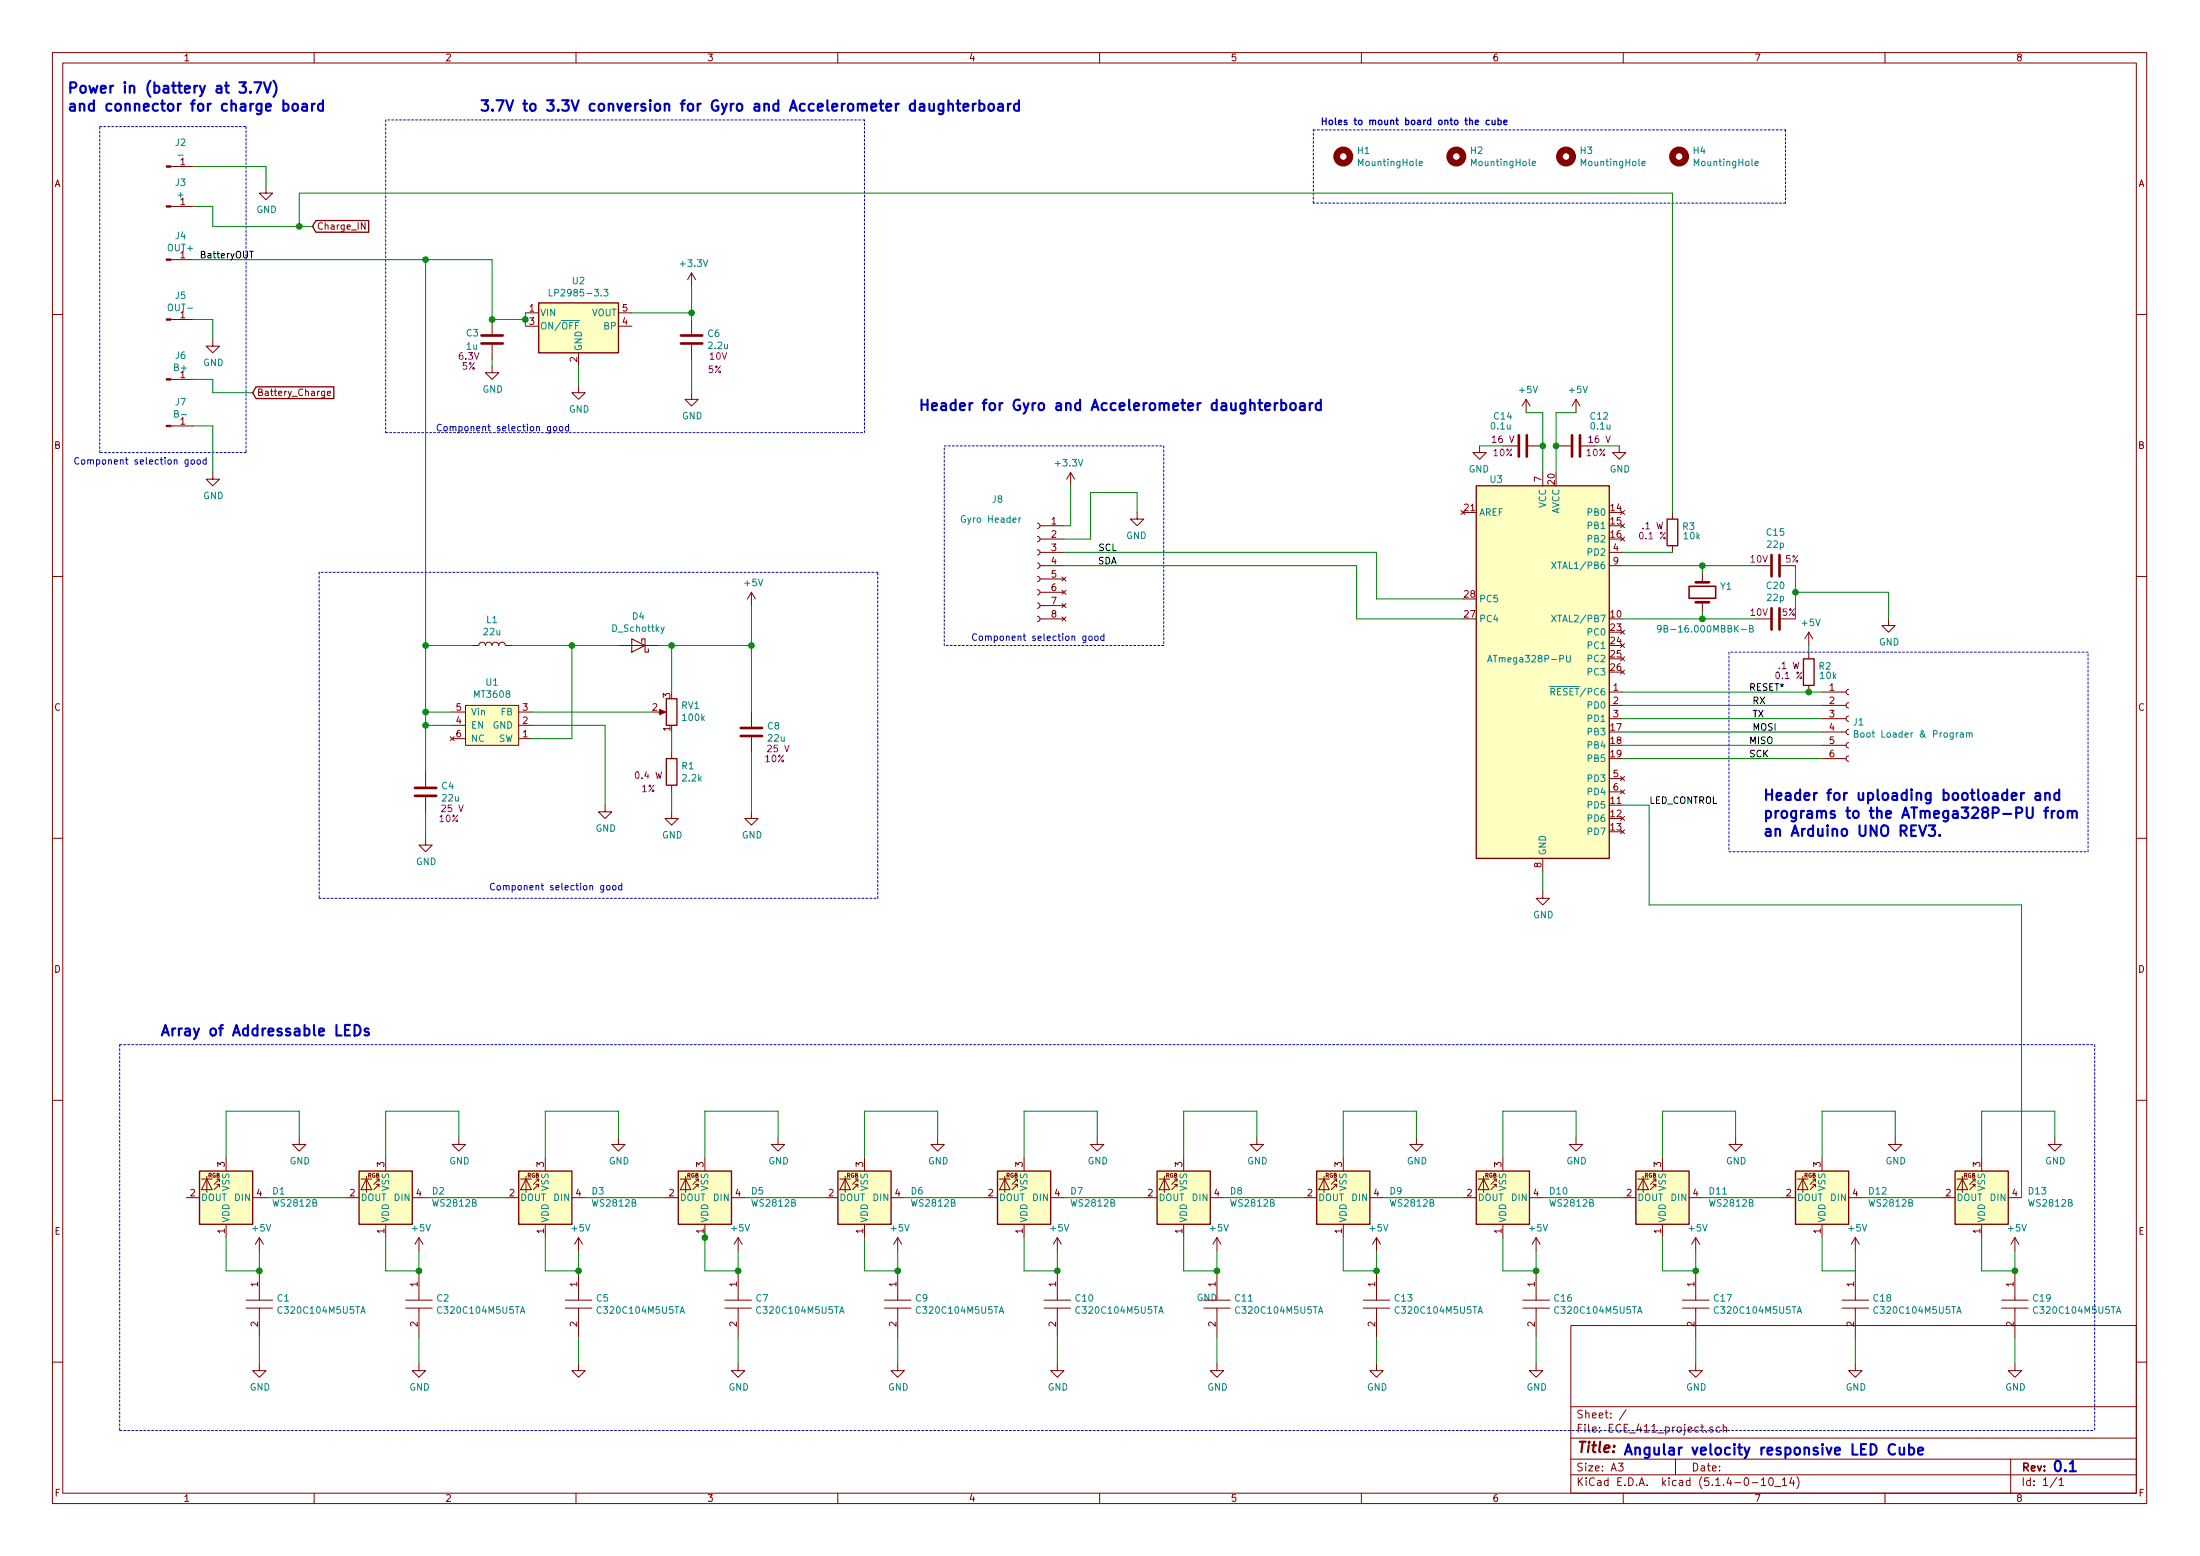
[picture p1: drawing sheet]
<svg xmlns="http://www.w3.org/2000/svg" width="420mm" height="297mm" viewBox="0 0 420 297" stroke-linecap="round" stroke-linejoin="round" font-family="sans-serif">
<g fill="none" stroke="#840000" stroke-width=".19">
<path d="M10 10h400v277h-400zM12 12h396v273.1h-396zM60 10v2M110 10v2M160 10v2M210 10v2M260 10v2M310 10v2M360 10v2M32.6 31.8h4.2M32.6 39.4h4.2M50.8 35.6v1.3h1.3l-1.3 1.2-1.3-1.2h1.3"/>
<path d="M32.6 49.6h4.2M69.7 42.5v1.3l-.7-1.3v1.3M100.3 59.7h2.6M118.1 59.7h2.5M132.1 52.1l-.8 1.3M132.1 52.1v2.5M132.1 52.1l.7 1.3M10 60h2M32.6 72.4h4.2M32.6 61h4.2M40.6 64.8v1.3h1.3l-1.3 1.2-1.2-1.2h1.2M62 74.7v1l-.3 .3-.3-.1"/>
<path d="M62 74.7h-.4l-.2 .2 .1 .6h.5M62.5 75.1l.6-.1v-.3h-.4l-.2 .2 .1 .6h.5M94 69.9v1.3h1.2l-1.2 1.2-1.3-1.2h1.3M94 61v2.8M94 65.8v2.8M100.3 62.3h2.6M110.5 73.7v1.3h1.3l-1.3 1.2-1.3-1.2h1.3M110.5 67.3v2.6M118.1 62.3h2.5M132.1 75v1.2h1.2l-1.2 1.3-1.3-1.3h1.3M132.1 61v2.8M132.1 65.8v2.8"/>
<path d="M291.5 76.2l-.8 1.3M291.5 76.2v2.6M291.5 76.2l.7 1.3M301 76.2l-.8 1.3M301 76.2v2.6M301 76.2l.8 1.3M408 60h2M32.6 81.3h4.2M40.6 90.2v1.3h1.3l-1.3 1.2-1.2-1.2h1.2M198.1 99.9l.4 .1 .1 .3-.1 .4-.4 .2M204.5 90.2l.7 1.3M204.5 90.2v2.5"/>
<path d="M204.5 90.2l-.8 1.3M217.2 97.8v1.3h-1.3l1.3 1.3 1.2-1.3h-1.2M279 97.4l.8 .8M279.8 97.4l-.8 .8M282.6 85.1v1.3h-1.3l1.3 1.3 1.2-1.3h-1.2M287 85.1h2.8M291.8 85.1h2.8M294.6 90.2v2.5M297.2 85.1h2.8M302 85.1h2.8M309.2 85.1v1.3h1.3l-1.3 1.3-1.2-1.3h1.2M309.5 97.4l.8 .8"/>
<path d="M309.5 100l.8 .7M310.3 97.4l-.8 .8M310.3 100l-.8 .7M319.4 97.8v1.3M10 110h2M143.5 113.1l-.8 1.2M143.5 113.1v2.5M143.5 113.1l.8 1.2M198.1 117.6l.4 .2 .1 .2-.1 .5-.4 .2M198.1 115.1l.4 .1 .1 .3-.1 .4-.4 .2M198.1 112.6l.4 .1 .1 .3-.1 .4-.4 .2M198.1 110l.4 .1 .1 .3-.1 .5-.4 .1"/>
<path d="M198.1 107.5l.4 .1 .1 .3-.1 .4-.4 .2M198.1 104.9l.4 .2 .1 .2-.1 .5-.4 .2M198.1 102.4l.4 .1 .1 .3-.1 .4-.4 .2M198.6 118.1h4.6M198.6 108h4.6M198.6 115.6h4.6M198.6 113.1h4.6M198.6 110.5h4.6M198.6 105.4h4.6M198.6 102.9h4.6M198.6 100.4h4.6M202.8 110.1l.8 .8"/>
<path d="M202.8 112.7l.8 .7M202.8 115.2l.8 .8M202.8 117.8l.8 .7M203.6 110.1l-.8 .8M203.6 112.7l-.8 .7M203.6 115.2l-.8 .8M203.6 117.8l-.8 .7M307.3 108h2.6M307.3 105.4h2.6M309.5 102.5l.8 .8M310.3 102.5l-.8 .8M319.4 104.2v1.2"/>
<path d="M325.1 109.3v1.9M325.1 115v1.9M335.3 118.1h2.8M335.3 108h2.8M340.1 108h2.8M360.7 118.1v1.3h1.2l-1.2 1.3-1.3-1.3h1.3M408 110h2M86.4 138.5h2.5M86.4 135.9h2.5M88.9 134.7h10.2v7.6h-10.2zM90.2 123.2h1.2a.63 .63 0 0 1 .7-.6 .63 .63 0 0 1 .6 .6 .63 .63 0 0 1 .6-.6 .63 .63 0 0 1 .7 .6 .63 .63 0 0 1 .6-.6 .63 .63 0 0 1 .6 .6 .63 .63 0 0 1 .7-.6 .63 .63 0 0 1 .6 .6h1.3M99.1 138.5h2.5"/>
<path d="M99.1 135.9h2.5M118.1 123.2h7.6M125.7 135.9h1M143.5 135.9v2.8M307.3 137.2h2.6M307.3 134.7h2.6M307.3 132.1h2.6M309.5 120.3l.8 .8M309.5 122.8l.8 .8M309.5 125.4l.8 .7M309.5 127.9l.8 .8M310.3 120.3l-.8 .8"/>
<path d="M310.3 122.8l-.8 .8M310.3 125.4l-.8 .7M310.3 127.9l-.8 .8M345.4 120.7v2.5M345.4 124.5v1.3M345.4 130.8v1.3M345.4 120.7l-.7 1.3M345.4 120.7l.8 1.3M348 139.7h4.6M348 137.2h4.6M348 134.7h4.6M348 132.1h4.6"/>
<path d="M353.1 139.2l-.3 .1-.2 .4 .1 .3 .4 .2M353.1 136.7l-.3 .1-.2 .3 .1 .4 .4 .2M353.1 134.1l-.3 .2-.2 .3 .1 .4 .4 .2M353.1 131.6l-.3 .1-.2 .3 .1 .4 .4 .2M81.3 147.4v2.8M81.3 152.2v2.8M86 140.6l.7 .8M86.4 141h2.5M86.7 140.6l-.7 .8M99.1 141h2.5M115.6 153.7v1.3h1.2l-1.2 1.2-1.3-1.2h1.3M128.3 155v1.2h1.2l-1.2 1.3-1.3-1.3h1.3"/>
<path d="M128.3 143.5v1.3M128.3 149.9v1.3M143.5 155v1.2h1.3l-1.3 1.3-1.3-1.3h1.3M143.5 140.8v2.7M307.3 148.6h2.6M307.3 151.2h2.6M309.5 155.9l.8 .7M309.5 158.4l.8 .8M309.5 148.2l.8 .8M309.5 150.8l.8 .7M310.3 155.9l-.8 .7M310.3 158.4l-.8 .8"/>
<path d="M310.3 148.2l-.8 .8M310.3 150.8l-.8 .7M348 144.8h4.6M348 142.3h4.6M353.1 144.3l-.3 .1-.2 .3 .1 .4 .4 .2M353.1 141.8l-.3 .1-.2 .3 .1 .4 .4 .2M10 160h2M81.3 160.1v1.2h1.2l-1.2 1.3-1.3-1.3h1.3M294.6 170.2v1.3h1.3l-1.3 1.3-1.2-1.3h1.2M294.6 163.9v2.5M408 160h2M10 210h2"/>
<path d="M57.1 217.2v1.3h1.3l-1.3 1.2-1.2-1.2h1.2M87.6 217.2v1.3h1.3l-1.3 1.2-1.2-1.2h1.2M118.1 217.2v1.3h1.3l-1.3 1.2-1.3-1.2h1.3M148.6 217.2v1.3h1.3l-1.3 1.2-1.3-1.2h1.3M179.1 217.2v1.3h1.2l-1.2 1.2-1.3-1.2h1.3M209.5 217.2v1.3h1.3l-1.3 1.2-1.2-1.2h1.2M240 217.2v1.3h1.3l-1.3 1.2-1.2-1.2h1.2M270.5 217.2v1.3h1.3l-1.3 1.2-1.3-1.2h1.3M301 217.2v1.3h1.3l-1.3 1.2-1.3-1.2h1.3M331.5 217.2v1.3h1.2l-1.2 1.2-1.3-1.2h1.3M361.9 217.2v1.3h1.3l-1.3 1.2-1.2-1.2h1.2M392.4 217.2v1.3h1.3l-1.3 1.2-1.2-1.2h1.2"/>
<path d="M408 210h2M35.6 228.6h2.5M38.5 225.1h2M39.5 224.6v3M39.5 225.1l1 2h-2zM41.4 226.1h.5M41.9 225.6v-.5l-1 1M41.9 226.6v-.5l-1 1M43.2 221v2.6M43.2 233.7v2.6M48.3 228.6h2.5M49.5 236.3v2.5"/>
<path d="M49.5 236.3l-.7 1.2M49.5 236.3l.8 1.2M66 228.6h2.6M69 225.1h2M70 224.6v3M70 225.1l1 2h-2zM71.9 226.1h.5M72.4 225.6v-.5l-1 1M72.4 226.6v-.5l-1 1M73.7 221v2.6M73.7 233.7v2.6M78.7 228.6h2.6"/>
<path d="M80 236.3v2.5M80 236.3l-.8 1.2M80 236.3l.8 1.2M96.5 228.6h2.6M99.4 225.1h2.1M100.5 224.6v3M100.5 225.1l1 2h-2.1zM102.4 226.1h.5M102.9 225.6v-.5l-1 1M102.9 226.6v-.5l-1 1M104.1 221v2.6M104.1 233.7v2.6"/>
<path d="M109.2 228.6h2.6M110.5 236.3v2.5M110.5 236.3l-.8 1.2M110.5 236.3l.8 1.2M127 228.6h2.5M129.9 225.1h2.1M130.9 224.6v3M130.9 225.1l1.1 2h-2.1zM132.8 226.1h.5M133.3 225.6v-.5l-1 1M133.3 226.6v-.5l-1 1M134.6 221v2.6"/>
<path d="M134.6 233.7v2.6M139.7 228.6h2.5M141 236.3v2.5M141 236.3l-.8 1.2M141 236.3l.7 1.2M157.5 228.6h2.5M160.4 225.1h2M161.4 224.6v3M161.4 225.1l1 2h-2zM163.3 226.1h.5M163.8 225.6v-.5l-1 1M163.8 226.6v-.5l-1 1"/>
<path d="M165.1 221v2.6M165.1 233.7v2.6M170.2 228.6h2.5M171.4 236.3v2.5M171.4 236.3l-.7 1.2M171.4 236.3l.8 1.2M188 228.6h2.5M190.9 225.1h2M191.9 224.6v3M191.9 225.1l1 2h-2zM193.8 226.1h.5M194.3 225.6v-.5l-1 1"/>
<path d="M194.3 226.6v-.5l-1 1M195.6 221v2.6M195.6 233.7v2.6M200.7 228.6h2.5M201.9 236.3v2.5M201.9 236.3l-.7 1.2M201.9 236.3l.8 1.2M218.4 228.6h2.6M221.4 225.1h2M222.4 224.6v3M222.4 225.1l1 2h-2zM224.3 226.1h.5"/>
<path d="M224.8 225.6v-.5l-1 1M224.8 226.6v-.5l-1 1M226.1 221v2.6M226.1 233.7v2.6M231.1 228.6h2.6M232.4 236.3v2.5M232.4 236.3l-.8 1.2M232.4 236.3l.8 1.2M248.9 228.6h2.6M251.8 225.1h2.1M252.9 224.6v3M252.9 225.1l1 2h-2.1z"/>
<path d="M254.8 226.1h.5M255.3 225.6v-.5l-1 1M255.3 226.6v-.5l-1 1M256.5 221v2.6M256.5 233.7v2.6M261.6 228.6h2.6M262.9 236.3v2.5M262.9 236.3l-.8 1.2M262.9 236.3l.8 1.2M279.4 228.6h2.5M282.3 225.1h2.1M283.3 224.6v3"/>
<path d="M283.3 225.1l1.1 2h-2.1zM285.2 226.1h.5M285.7 225.6v-.5l-1 1M285.7 226.6v-.5l-1 1M287 221v2.6M287 233.7v2.6M292.1 228.6h2.5M293.4 236.3v2.5M293.4 236.3l-.8 1.2M293.4 236.3l.7 1.2M309.9 228.6h2.5M312.8 225.1h2"/>
<path d="M313.8 224.6v3M313.8 225.1l1 2h-2zM315.7 226.1h.5M316.2 225.6v-.5l-1 1M316.2 226.6v-.5l-1 1M317.5 221v2.6M317.5 233.7v2.6M322.6 228.6h2.5M323.8 236.3v2.5M323.8 236.3l-.7 1.2M323.8 236.3l.8 1.2M340.4 228.6h2.5"/>
<path d="M343.3 225.1h2M344.3 224.6v3M344.3 225.1l1 2h-2zM346.2 226.1h.5M346.7 225.6v-.5l-1 1M346.7 226.6v-.5l-1 1M348 221v2.6M348 233.7v2.6M353.1 228.6h2.5M354.3 236.3v2.5M354.3 236.3l-.7 1.2M354.3 236.3l.8 1.2"/>
<path d="M370.8 228.6h2.6M373.8 225.1h2M374.8 224.6v3M374.8 225.1l1 2h-2zM376.7 226.1h.5M377.2 225.6v-.5l-1 1M377.2 226.6v-.5l-1 1M378.5 221v2.6M378.5 233.7v2.6M383.5 228.6h2.6M384.8 236.3v2.5M384.8 236.3l-.8 1.2"/>
<path d="M384.8 236.3l.8 1.2M47 248.2h5.1M47 249.7h5.1M49.5 242.6v5.6M49.5 249.7v5.6M77.5 248.2h5M77.5 249.7h5M80 242.6v5.6M80 249.7v5.6M107.9 248.2h5.1M107.9 249.7h5.1M110.5 242.6v5.6"/>
<path d="M110.5 249.7v5.6M138.4 248.2h5.1M138.4 249.7h5.1M141 242.6v5.6M141 249.7v5.6M168.9 248.2h5.1M168.9 249.7h5.1M171.4 242.6v5.6M171.4 249.7v5.6M199.4 248.2h5.1M199.4 249.7h5.1M201.9 242.6v5.6"/>
<path d="M201.9 249.7v5.6M229.9 248.2h5M229.9 249.7h5M232.4 242.6v5.1M232.4 249.7v5.6M260.3 248.2h5.1M260.3 249.7h5.1M262.9 242.6v5.6M262.9 249.7v5.6M290.8 248.2h5.1M290.8 249.7h5.1M293.4 242.6v5.6"/>
<path d="M293.4 249.7v5.6M300 253h108v32.1h-108zM321.3 248.2h5.1M321.3 249.7h5.1M323.8 242.6v5.6M323.8 249.7v5.6M351.8 248.2h5.1M351.8 249.7h5.1M354.3 242.6v5.6M354.3 249.7v5.6M382.3 248.2h5M382.3 249.7h5"/>
<path d="M384.8 242.6v5.6M384.8 249.7v5.6M10 260h2M49.5 260.4v1.3h1.3l-1.3 1.2-1.2-1.2h1.2M80 260.4v1.3h1.3l-1.3 1.2-1.3-1.2h1.3M110.5 260.4v1.3h1.3l-1.3 1.2-1.3-1.2h1.3M141 260.4v1.3h1.2l-1.2 1.2-1.3-1.2h1.3M171.4 260.4v1.3h1.3l-1.3 1.2-1.2-1.2h1.2M201.9 260.4v1.3h1.3l-1.3 1.2-1.2-1.2h1.2M232.4 260.4v1.3h1.3l-1.3 1.2-1.3-1.2h1.3M262.9 260.4v1.3h1.3l-1.3 1.2-1.3-1.2h1.3M293.4 260.4v1.3h1.2l-1.2 1.2-1.3-1.2h1.3"/>
<path d="M300 278.5h108M300 274.5h108M300 268.5h108M309 279.3h1l-.5 .6 .4 .1v.7l-.2 .1-.7-.1M310.5 269.1l-1.2 2M320 278.5v3M323.8 260.4v1.3h1.3l-1.3 1.2-1.2-1.2h1.2M327.1 272.5l-.4-.1-.2 .2 .1 .2 .5 .2v.3h-.6M328.4 272.5l-.4-.1-.3 .3 .1 .6 .2 .1 .4-.1M329.1 272.5l.2-.1 .4 .1v.9M329.1 271.9v1.5M354.3 260.4v1.3h1.3l-1.3 1.2-1.2-1.2h1.2"/>
<path d="M384 278.5v6.6M384.8 260.4v1.3h1.3l-1.3 1.2-1.3-1.2h1.3M408 260h2M60 285.1v1.9M110 285.1v1.9M160 285.1v1.9M210 285.1v1.9M260 285.1v1.9M300 281.5h108M310 285.1v1.9M334.6 283h1.1M336.4 282.5l.4-.4v1.5"/>
<path d="M336.4 283.6h.8M337.9 282.3l.3-.2a.81 .81 0 0 1 .5 .6 .81 .81 0 0 1-.2 .8l-.2 .1a.79 .79 0 0 1-.4-1.3zM338.9 283.8h1.2M340.4 282.5l.4-.4v1.5M340.4 283.6h.8M342.2 282l-.4 1.1h.9M342.5 282.6v1M343.2 281.9a1.71 1.71 0 0 1 0 2.3M360 285.1v1.9M392.8 282l-1.3 2M393.2 282.5l.5-.4v1.5M393.2 283.6h.9"/>
</g>
<g fill="none" stroke="#008484" stroke-width=".19">
<path d="M271 31.2l.7-.1-.1-.3h-.4l-.2 .2 .1 .6h.5M292.6 31.2l.6-.1v-.3h-.4l-.2 .2 .1 .6h.5M313.6 31.2l.6-.1-.1-.3h-.3l-.2 .2 .1 .6h.4M335.2 31.2l.6-.1-.1-.3h-.3l-.2 .2 .1 .6h.4M104.9 55.2v1.3h.6M115.3 55.2h.8l-.4 .5 .4 .1v.6l-.3 .1-.5-.1M109.6 61.2h1.1M110.5 61.6h-.6v1.2M195 98.9l-.4 .2M126.8 119.7l-.4 1.1-.2 .2M296.3 117.4l.9 1.3M296.3 107.3l.9 1.2"/>
<path d="M297.2 117.4l-.9 1.3M297.2 107.3l-.9 1.2M317.2 120l-.2 .2-.3-.1-.2-.1 .1-.5 .4-.1 .2 .2v.8l-.2 .2-.3 .1M284.1 126.4l.4-1.3 .5 1.3M284.2 126h.6M295.9 131h1.3M296.2 132.1l.6-.1 .2-.2-.1-.3-.7-.1v1.3M296.5 132.1l.5 .6M299.2 125.1v1l.2 .3 .4-.1 .1-.2v-1M332.6 120.2h.9M334.1 120h.6l.1-.3-.1-.2-.6-.1v1.3h.5l.2-.2v-.3l-.3-.2M374.4 139.9h.5l.1 .8"/>
<path d="M375.6 139.9v.8M354.2 140.1l.5-.1 .1-.2-.1-.2-.5-.1v1.2h.4l.2-.1 .1-.3-.3-.2M375 140.2h-.5l-.2 .2 .1 .3h.6M375.6 140l.1-.1h.3l.1 .8M376.1 140.1l.2-.2h.3v.8M53.8 249.6a.6 .6 0 0 0-.8 .4 .6 .6 0 0 0 .6 .7l.2-.1M68.9 250.7l.4-1.3 .4 1.3M84.3 249.6a.6 .6 0 0 0-.8 .4 .6 .6 0 0 0 .6 .7l.2-.1M99.4 250.7l.4-1.3 .4 1.3M114.8 249.6a.6 .6 0 0 0-.8 .4 .6 .6 0 0 0 .6 .7l.2-.1M129.9 250.7l.4-1.3 .4 1.3M145.3 249.6a.6 .6 0 0 0-.8 .4 .6 .6 0 0 0 .6 .7l.2-.1"/>
<path d="M160.4 250.7l.4-1.3 .4 1.3M175.8 249.6a.6 .6 0 0 0-.9 .4 .6 .6 0 0 0 .6 .7l.3-.1M190.8 250.7l.5-1.3 .4 1.3M206.2 249.6a.6 .6 0 0 0-.8 .4 .6 .6 0 0 0 .6 .7l.2-.1M221.3 250.7l.4-1.3 .4 1.3M236.7 249.6a.6 .6 0 0 0-.8 .4 .6 .6 0 0 0 .6 .7l.2-.1M251.8 250.7l.4-1.3 .4 1.3M267.2 249.6a.6 .6 0 0 0-.8 .4 .6 .6 0 0 0 .6 .7l.2-.1M282.3 250.7l.4-1.3 .4 1.3M297.7 249.6a.6 .6 0 0 0-.8 .4 .6 .6 0 0 0 .6 .7l.2-.1M312.8 250.7l.4-1.3 .4 1.3M328.2 249.6a.6 .6 0 0 0-.9 .4 .6 .6 0 0 0 .6 .7l.3-.1"/>
<path d="M343.2 250.7l.5-1.3 .4 1.3M358.6 249.6a.6 .6 0 0 0-.8 .4 .6 .6 0 0 0 .6 .7l.2-.1M373.7 250.7l.4-1.3 .4 1.3M389.1 249.6a.6 .6 0 0 0-.8 .4 .6 .6 0 0 0 .6 .7l.2-.1M404.2 250.7l.4-1.3 .4 1.3"/>
</g>
<g fill="#ffffc2" stroke="#ffffc2" stroke-width=".19">
<path d="M102.9 57.8h15.2v9.5h-15.2z"/>
<path d="M88.9 134.7h10.2v7.6h-10.2z"/>
<path d="M251.5 223.6h10.1v10.1h-10.1z"/>
<path d="M221 223.6h10.1v10.1h-10.1z"/>
<path d="M373.4 223.6h10.1v10.1h-10.1z"/>
<path d="M342.9 223.6h10.2v10.1h-10.2z"/>
<path d="M190.5 223.6h10.2v10.1h-10.2z"/>
<path d="M312.4 223.6h10.2v10.1h-10.2z"/>
<path d="M281.9 223.6h10.2v10.1h-10.2z"/>
<path d="M281.9 92.7h25.4v71.2h-25.4z"/>
<path d="M160 223.6h10.2v10.1h-10.2z"/>
<path d="M38.1 223.6h10.2v10.1h-10.2z"/>
<path d="M129.5 223.6h10.2v10.1h-10.2z"/>
<path d="M68.6 223.6h10.1v10.1h-10.1z"/>
<path d="M99.1 223.6h10.1v10.1h-10.1z"/>
</g>
<g fill="none" stroke="#840000" stroke-width=".25">
<path d="M60.3 42.1h10.1v2.2h-10.1l-.6-1.1zM102.9 57.8h15.2v9.5h-15.2zM48.9 73.8h14.9v2.3h-14.9l-.6-1.1zM281.9 92.7h25.4v71.2h-25.4zM318.4 99.1h2v5.1h-2zM127.3 133.4h2v5.1h-2zM344.4 125.8h2.1v5h-2.1zM127.3 144.8h2v5.1h-2zM38.1 223.6h10.2v10.1h-10.2zM68.6 223.6h10.1v10.1h-10.1zM99.1 223.6h10.1v10.1h-10.1zM129.5 223.6h10.2v10.1h-10.2z"/>
<path d="M160 223.6h10.2v10.1h-10.2zM190.5 223.6h10.2v10.1h-10.2zM221 223.6h10.1v10.1h-10.1zM251.5 223.6h10.1v10.1h-10.1zM281.9 223.6h10.2v10.1h-10.2zM312.4 223.6h10.2v10.1h-10.2zM342.9 223.6h10.2v10.1h-10.2zM373.4 223.6h10.1v10.1h-10.1z"/>
</g>
<g fill="none" stroke="#840000" stroke-width=".51">
<path d="M91.9 65.6h4.1M91.9 64h4.1M130 65.6h4.1M130 64h4.1M290.1 83.1v4.1M291.6 83.1v4.1M300.2 83.1v4.1M301.8 83.1v4.1M323.8 111.2h2.6M323.8 115h2.6M338.3 106v4M338.3 116.1v4.1"/>
<path d="M339.9 106v4M339.9 116.1v4.1M141.5 139h4M79.2 151.9h4.1M79.2 150.4h4.1M141.5 140.5h4"/>
</g>
<path d="M322.6 111.9h5.1v2.3h-5.1z" fill="none" stroke="#840000" stroke-width=".3"/>
<g fill="#840000" stroke="#840000" stroke-width=".19">
<path d="M31.7 31.7h.9v.2h-.9z"/>
<path d="M31.7 39.3h.9v.2h-.9z"/>
<path d="M31.7 72.3h.9v.3h-.9z"/>
<path d="M126 135.4l1.1 .5-1.1 .5z"/>
<path d="M31.7 81.2h.9v.2h-.9z"/>
<path d="M31.7 60.9h.9v.2h-.9z"/>
<path d="M31.7 49.4h.9v.3h-.9z"/>
</g>
<path d="M120.6 122l2.6 1.2-2.6 1.3zM122.6 122.6v-.6h.6v2.5h.6v-.6" fill="none" stroke="#840000" stroke-width=".2"/>
<g fill="none" stroke="#840000" stroke-width="1.3">
<circle cx="256.5" cy="29.9" r="1.27"/>
<circle cx="278.1" cy="29.9" r="1.27"/>
<circle cx="299.1" cy="29.9" r="1.27"/>
<circle cx="320.7" cy="29.9" r="1.27"/>
</g>
<g fill="none" stroke="#0000c2" stroke-width=".19" stroke-dasharray=".4 .4">
<path d="M19 24.2h28M47 24.2v62.2M73.7 22.9v59.7M165.1 22.9h-91.4M250.8 38.8v-14M250.8 24.8h90.2M341 38.8h-90.2M341 24.8v14M19 86.4v-62.2M47 86.4h-28M73.7 82.6h91.4M165.1 82.6v-59.7"/>
<path d="M180.3 85.1h41.9M222.2 85.1v38.1M61 109.3v62.2M167.6 109.3h-106.6M180.3 123.2v-38.1M222.2 123.2h-41.9M330.2 124.5v38.1M398.8 124.5h-68.6M61 171.5h106.6M167.6 171.5v-62.2M330.2 162.6h68.6M398.8 162.6v-38.1"/>
<path d="M22.9 199.4h377.1M22.9 199.4v73.7M400 199.4v73.7M22.9 273.1h377.1"/>
</g>
<g fill="none" stroke="#008400" stroke-width=".19">
<path d="M36.8 39.4h3.8v3.8h19.1M36.8 31.8h14v3.8M36.8 49.6h57.2v11.4h6.3M57.1 43.2v-6.3h262.3v60.9M81.3 49.6v97.8M100.3 59.7v2.6M120.6 59.7h11.5M132.1 54.6v6.4M36.8 61h3.8v3.8M36.8 72.4h3.8v2.6h7.7M94 68.6v1.3M110.5 69.9v3.8"/>
<path d="M132.1 68.6v6.4M291.5 78.8h3.1v11.4M301 78.8h-3.8v11.4M36.8 81.3h3.8v8.9M204.5 92.7v7.7h-1.3M217.2 97.8v-3.8h-8.9v8.9h-5.1M282.6 85.1h4.4M304.8 85.1h4.4M143.5 115.6v20.3M203.2 108h55.9v10.1h20.3M203.2 105.4h59.7v8.9h16.5M309.9 108h25.4"/>
<path d="M309.9 105.4h9.5M309.9 118.1h25.4M325.1 108v1.3M325.1 116.9v1.2M342.9 113.1h17.8v5M342.9 108v10.1M81.3 138.5h5.1M81.3 135.9h5.1M81.3 123.2h8.9M97.8 123.2h20.3M101.6 138.5h14v15.2M101.6 135.9h22.9"/>
<path d="M109.2 123.2v17.8h-7.6M125.7 123.2h17.8M128.3 123.2v8.9M128.3 139.7v3.8M309.9 132.1h38.1M309.9 134.7h38.1M309.9 137.2h38.1M309.9 139.7h38.1M345.4 123.2v1.3M81.3 155v5.1M128.3 151.2v3.8M143.5 143.5v11.5"/>
<path d="M309.9 142.3h38.1M309.9 144.8h38.1M309.9 153.7h5.1v19.1h71.1v55.8M294.6 166.4v3.8M57.1 217.2v-5.1h-13.9v8.9M87.6 217.2v-5.1h-13.9v8.9M118.1 217.2v-5.1h-14v8.9M148.6 217.2v-5.1h-14v8.9M179.1 217.2v-5.1h-14v8.9M209.5 217.2v-5.1h-13.9v8.9M240 217.2v-5.1h-13.9v8.9M270.5 217.2v-5.1h-14v8.9"/>
<path d="M301 217.2v-5.1h-14v8.9M331.5 217.2v-5.1h-14v8.9M361.9 217.2v-5.1h-13.9v8.9M392.4 217.2v-5.1h-13.9v8.9M43.2 236.3v6.3h6.3v-3.8M50.8 228.6h15.2M73.7 236.3v6.3h6.3v-3.8M81.3 228.6h15.2M104.1 236.3v6.3h6.4v-3.8M111.8 228.6h15.2M134.6 235v7.6h6.4v-3.8M142.2 228.6h15.3"/>
<path d="M165.1 236.3v6.3h6.3v-3.8M172.7 228.6h15.3M195.6 236.3v6.3h6.3v-3.8M203.2 228.6h15.2M226.1 236.3v6.3h6.3v-3.8M233.7 228.6h15.2M256.5 236.3v6.3h6.4v-3.8M264.2 228.6h15.2M287 236.3v6.3h6.4v-3.8M294.6 228.6h15.3M317.5 236.3v6.3h6.3v-3.8M325.1 228.6h15.3"/>
<path d="M348 236.3v6.3h6.3v-3.8M355.6 228.6h15.2M378.5 236.3v6.3h6.3v-3.8M49.5 255.3v5.1M80 255.3v5.1M110.5 255.3v5.1M141 255.3v5.1M171.4 255.3v5.1M201.9 255.3v5.1M232.4 255.3v5.1M262.9 255.3v5.1M293.4 255.3v5.1"/>
<path d="M323.8 255.3v5.1M354.3 255.3v5.1M384.8 255.3v5.1"/>
</g>
<path d="M47.7 48h.7" fill="none" stroke="#000" stroke-width=".19"/>
<g fill="none" stroke="#0000c2" stroke-width=".41">
<path d="M47.8 17.5l.1 .1-.1 .1-.1-.1 .1-.1v.2M48.6 15.7h1.3l-.8 2M50.4 15.7l.7 2 .6-2M52.2 15.4a2.29 2.29 0 0 1 0 3.1M56.1 19.9a.52 .52 0 0 1 .8 .3v.6a.54 .54 0 0 1-.5 .4 .54 .54 0 0 1-.5-.4v-.6zM57.8 19.9l.2-.1 .5 .1 .1 1.2M59.6 19.8v1.3M60.1 19.8l-.3 .1-.2 .3M61.7 19.9l-.6-.1-.4 .4v.6l.2 .2 .2 .1 .6-.1M61.7 19.1v2M182.7 19.8h.7M183 19.1v1.7v.2l.4 .1"/>
<path d="M185.8 19.8v1.3M186.4 19.8l-.4 .1-.2 .3M187 19.9l.6-.1 .4 .4v.6l-.2 .2-.2 .1-.6-.1M187 19.1v2M189 19.9a.52 .52 0 0 1 .8 .3v.6a.54 .54 0 0 1-.5 .4 .54 .54 0 0 1-.5-.4v-.6zM190.7 19.9l.2-.1 .5 .1 .1 1.2M192.5 19.8v1.3M193.1 19.8l-.4 .1-.2 .3M194.6 19.9l-.6-.1-.4 .4v.6l.2 .2 .2 .1 .6-.1M194.6 19.1v2M58.6 20.3l-.6 .1a.39 .39 0 0 0-.4 .4 .39 .39 0 0 0 .4 .3l.6-.1M181.1 20a.52 .52 0 0 1 .8-.1l.1 1.2"/>
<path d="M184 20.5l1-.2-.1-.4-.6-.1-.3 .3 .1 .9 .2 .1 .6-.1M191.5 20.3l-.6 .1a.39 .39 0 0 0-.3 .4 .39 .39 0 0 0 .3 .3l.6-.1M244 76.9l-.4 .1-.1 .3M244.7 77l.6-.1 .3 .4v.6l-.1 .3-.2 .1-.6-.1M244.7 76.3v2M246.5 77.2a.55 .55 0 0 1 .5-.3 .55 .55 0 0 1 .5 .4v.6a.55 .55 0 0 1-.6 .4 .55 .55 0 0 1-.5-.4zM248.3 77l.2-.1 .6 .1 .1 1.3M249.2 77.4l-.7 .1a.39 .39 0 0 0-.3 .4 .39 .39 0 0 0 .3 .4l.7-.1M250.1 76.9v1.4M250.7 76.9l-.4 .1-.2 .3M252.2 77l-.5-.1-.4 .4v.6l.2 .3 .2 .1 .5-.1M252.2 76.3v2"/>
<path d="M368.3 157.6h1.3l-.7 .7a.53 .53 0 0 1 .7 .4v.5l-.2 .3-.8 .1-.3-.2M370.4 159.4l.1 .1-.1 .1-.1-.1 .1-.1v.2M386.6 151.4l-.4 .1-.2 .3M388.8 151.5l.2-.1 .5 .1 .1 1.2M389.6 151.9l-.6 .1a.39 .39 0 0 0-.3 .3 .39 .39 0 0 0 .3 .4l.6-.1M390.4 154.8h.8M390.6 151.6a.49 .49 0 0 1 .9 0v1.1M390.6 151.4v1.3M391.2 154.1l-.4 .1-.1 .2v1.7M391.8 154.8v1.3M392.4 154.8l-.4 .1-.2 .3M393.2 154.9a.54 .54 0 0 1 .8 .3v.6a.54 .54 0 0 1-.5 .4 .54 .54 0 0 1-.5-.4v-.6z"/>
<path d="M393.3 151.5l-.6-.1-.4 .4v.5l.2 .3 .2 .1 .6-.1M393.3 150.7v2M394.9 155a.52 .52 0 0 1 .8-.1l.1 1.2M394.9 154.8v1.3M395.8 155.1l.2-.3 .5 .1 .1 1.2M67.7 195.7a1.01 1.01 0 0 1 1.2 1 1.01 1.01 0 0 1-1.2 1zM70.4 196.4l-.2-.1-.5 .1-.1 .2 .1 .3a.63 .63 0 0 1 .8 .5l-.3 .3-.6-.1M362.8 276.3l.1 1.3a.56 .56 0 0 0 .8-.1M363.7 276.3v1.4M364.6 276.4l.6-.1 .4 .4v.6l-.2 .3-.2 .1-.6-.1M364.6 275.7v2M366.3 277l1-.2-.1-.4-.6-.1-.3 .3 .1 1 .2 .1 .6-.1"/>
<path d="M395.3 280.9h1.1"/>
</g>
<path d="M284.4 23l-.4-.1-.2 .3 .1 .5h.5M285 22.9v.8h.5M285.5 22.9v.9M286.1 23l.4-.1 .2 .3-.1 .5h-.5M286.1 22.5v1.3M287.2 23.4l.6-.1v-.3l-.4-.1-.2 .2 .1 .6h.5" fill="none" stroke="#0000c2" stroke-width=".25"/>
<g fill="none" stroke="#0000c2" stroke-width=".19">
<path d="M35.9 87.8v1.1l-.2 .1h-.3M35.9 87.8h-.3l-.3 .2 .1 .6h.5M36.5 87.9l.2-.1 .4 .1v.5l-.1 .2h-.3l-.2-.1zM37.7 87.9l.2-.1 .3 .1 .1 .5-.1 .2-.5-.1zM39.4 87.8h-.4l-.2 .2 .1 .6h.5M39.4 87.3v1.3M105.1 81.4v1.2l-.2 .1-.3-.1M105.1 81.5l-.3-.1-.3 .2 .1 .6h.5M105.7 81.5l.2-.1 .4 .1v.5l-.1 .2-.3 .1-.2-.2zM106.9 81.5h.5l.1 .1-.1 .6-.5-.1zM108.6 81.5l-.4-.1-.2 .2 .1 .6h.5M108.6 81v1.3"/>
<path d="M207.4 121.4l-.1 1.2-.2 .1-.3-.1M207.4 121.5l-.4-.1-.2 .3 .1 .5h.5M208 121.6l.2-.2 .3 .2 .1 .4-.1 .2-.3 .1-.2-.2zM209.1 121.6l.5-.1 .1 .2-.1 .5-.5-.1zM210.8 121.5l-.3-.1-.3 .3 .1 .5h.5M210.8 121v1.3M115.3 169l-.1 1.2-.1 .1-.3-.1M115.3 169.1l-.4-.1-.2 .3 .1 .5h.5M115.9 169.2l.2-.2 .4 .2v.5l-.1 .1-.3 .1-.2-.1zM117 169.2l.6-.1 .1 .2-.1 .5h-.6zM118.7 169.1l-.3-.1-.3 .3 .2 .5h.4M118.7 168.6v1.3"/>
</g>
<g fill="#008400" stroke="#008400" stroke-width=".25">
<circle cx="81.3" cy="123.2" r=".51"/>
<circle cx="325.1" cy="118.1" r=".51"/>
<circle cx="109.2" cy="123.2" r=".51"/>
<circle cx="100.3" cy="61" r=".51"/>
<circle cx="297.2" cy="85.1" r=".51"/>
<circle cx="294.6" cy="85.1" r=".51"/>
<circle cx="128.3" cy="123.2" r=".51"/>
<circle cx="384.8" cy="242.6" r=".51"/>
<circle cx="81.3" cy="49.6" r=".51"/>
<circle cx="81.3" cy="135.9" r=".51"/>
<circle cx="342.9" cy="113.1" r=".51"/>
<circle cx="345.4" cy="132.1" r=".51"/>
<circle cx="262.9" cy="242.6" r=".51"/>
<circle cx="232.4" cy="242.6" r=".51"/>
<circle cx="201.9" cy="242.6" r=".51"/>
<circle cx="171.5" cy="242.6" r=".51"/>
<circle cx="141" cy="242.6" r=".51"/>
<circle cx="110.5" cy="242.6" r=".51"/>
<circle cx="80" cy="242.6" r=".51"/>
<circle cx="49.5" cy="242.6" r=".51"/>
<circle cx="143.5" cy="123.2" r=".51"/>
<circle cx="325.1" cy="108" r=".51"/>
<circle cx="134.6" cy="236.3" r=".51"/>
<circle cx="94" cy="61" r=".51"/>
<circle cx="132.1" cy="59.7" r=".51"/>
<circle cx="57.1" cy="43.2" r=".51"/>
<circle cx="323.8" cy="242.6" r=".51"/>
<circle cx="293.4" cy="242.6" r=".51"/>
<circle cx="81.3" cy="138.5" r=".51"/>
</g>
<g font-size="2.8" fill="#0000c2">
<text x="12.7" y="17.8">Power in (battery at 3.7V)</text>
<text x="12.7" y="21.2">and connector for charge board</text>
<text x="91.4" y="21.2">3.7V to 3.3V conversion for Gyro and Accelerometer daughterboard</text>
<text x="175.3" y="78.4">Header for Gyro and Accelerometer daughterboard</text>
<text x="336.5" y="152.8">Header for uploading bootloader and</text>
<text x="336.5" y="156.2">programs to the ATmega328P-PU from</text>
<text x="336.5" y="159.7">an Arduino UNO REV3.</text>
<text x="30.5" y="197.8">Array of Addressable LEDs</text>
<text x="309.9" y="277.8">Angular velocity responsive LED Cube</text>
<text x="391.8" y="281">0.1</text>
</g>
<text font-size="2.8" fill="#840000" x="301" y="277.3">Title:</text>
<g font-size="2.1" fill="#840000">
<text x="301" y="273.5">File: ECE_411_project.sch</text>
<text x="301" y="270.8">Sheet: /</text>
<text x="301" y="280.9">Size: A3</text>
<text x="323" y="280.9">Date:</text>
<text x="386" y="280.9">Rev:</text>
<text x="301" y="283.7">KiCad E.D.A. kicad (5.1.4-0-10_14)</text>
<text x="386" y="283.7">Id: 1/1</text>
</g>
<g font-size="1.8" fill="#840000">
<text x="35" y="11.7">1</text>
<text x="85" y="11.7">2</text>
<text x="135" y="11.7">3</text>
<text x="185" y="11.7">4</text>
<text x="235" y="11.7">5</text>
<text x="285" y="11.7">6</text>
<text x="335" y="11.7">7</text>
<text x="385" y="11.7">8</text>
<text x="10.4" y="35.7">A</text>
<text x="34.4" y="31.5">1</text>
<text x="408.4" y="35.7">A</text>
<text x="34.4" y="39.2">1</text>
<text x="60.5" y="43.9">Charge_IN</text>
<text x="34.4" y="49.3">1</text>
<text x="101.1" y="59.5">1</text>
<text x="118.9" y="59.5">5</text>
<text x="34.4" y="60.7">1</text>
<text x="101.1" y="62">3</text>
<text x="118.9" y="62">4</text>
<text x="110.2" y="69.1" transform="rotate(-90 110.2 69.1)">2</text>
<text x="34.4" y="72.2">1</text>
<text x="49" y="75.6">Battery_Charge</text>
<text x="34.4" y="81.1">1</text>
<text x="10.4" y="85.7">B</text>
<text x="408.4" y="85.7">B</text>
<text x="294.4" y="92" transform="rotate(-90 294.4 92)">7</text>
<text x="296.9" y="92.4" transform="rotate(-90 296.9 92.4)">20</text>
<text x="200.8" y="100.1">1</text>
<text x="279.7" y="97.6">21</text>
<text x="307.6" y="97.6">14</text>
<text x="307.6" y="100.1">15</text>
<text x="200.8" y="102.7">2</text>
<text x="200.8" y="105.2">3</text>
<text x="200.8" y="107.7">4</text>
<text x="307.6" y="102.7">16</text>
<text x="308.1" y="105.2">4</text>
<text x="308.1" y="107.7">9</text>
<text x="200.8" y="110.3">5</text>
<text x="200.8" y="112.8">6</text>
<text x="200.8" y="115.4">7</text>
<text x="200.8" y="117.9">8</text>
<text x="279.7" y="117.9">27</text>
<text x="279.7" y="114.1">28</text>
<text x="307.6" y="117.9">10</text>
<text x="307.6" y="120.4">23</text>
<text x="307.6" y="123">24</text>
<text x="307.6" y="125.5">25</text>
<text x="307.6" y="128.1">26</text>
<text x="308.1" y="131.9">1</text>
<text x="349.4" y="131.9">1</text>
<text x="10.4" y="135.7">C</text>
<text x="87.1" y="135.7">5</text>
<text x="99.8" y="135.7">3</text>
<text x="124.6" y="135.7">2</text>
<text x="128" y="133.2" transform="rotate(-90 128 133.2)">3</text>
<text x="308.1" y="134.4">2</text>
<text x="308.1" y="136.9">3</text>
<text x="349.4" y="134.4">2</text>
<text x="349.4" y="136.9">3</text>
<text x="408.4" y="135.7">C</text>
<text x="87.1" y="138.2">4</text>
<text x="87.1" y="140.8">6</text>
<text x="99.8" y="140.8">1</text>
<text x="99.8" y="138.2">2</text>
<text x="128" y="139.6" transform="rotate(-90 128 139.6)">1</text>
<text x="307.6" y="139.5">17</text>
<text x="307.6" y="142">18</text>
<text x="349.4" y="139.5">4</text>
<text x="349.4" y="142">5</text>
<text x="307.6" y="144.6">19</text>
<text x="308.1" y="148.4">5</text>
<text x="349.4" y="144.6">6</text>
<text x="307.6" y="153.5">11</text>
<text x="307.6" y="156">12</text>
<text x="308.1" y="150.9">6</text>
<text x="307.6" y="158.5">13</text>
<text x="294.4" y="165.6" transform="rotate(-90 294.4 165.6)">8</text>
<text x="10.4" y="185.7">D</text>
<text x="408.4" y="185.7">D</text>
<text x="42.9" y="222.8" transform="rotate(-90 42.9 222.8)">3</text>
<text x="73.4" y="222.8" transform="rotate(-90 73.4 222.8)">3</text>
<text x="103.9" y="222.8" transform="rotate(-90 103.9 222.8)">3</text>
<text x="134.4" y="222.8" transform="rotate(-90 134.4 222.8)">3</text>
<text x="164.8" y="222.8" transform="rotate(-90 164.8 222.8)">3</text>
<text x="195.3" y="222.8" transform="rotate(-90 195.3 222.8)">3</text>
<text x="225.8" y="222.8" transform="rotate(-90 225.8 222.8)">3</text>
<text x="256.3" y="222.8" transform="rotate(-90 256.3 222.8)">3</text>
<text x="286.8" y="222.8" transform="rotate(-90 286.8 222.8)">3</text>
<text x="317.2" y="222.8" transform="rotate(-90 317.2 222.8)">3</text>
<text x="347.7" y="222.8" transform="rotate(-90 347.7 222.8)">3</text>
<text x="378.2" y="222.8" transform="rotate(-90 378.2 222.8)">3</text>
<text x="36.3" y="228.4">2</text>
<text x="49" y="228.4">4</text>
<text x="66.8" y="228.4">2</text>
<text x="79.5" y="228.4">4</text>
<text x="97.3" y="228.4">2</text>
<text x="110" y="228.4">4</text>
<text x="127.8" y="228.4">2</text>
<text x="140.5" y="228.4">4</text>
<text x="158.3" y="228.4">2</text>
<text x="171" y="228.4">4</text>
<text x="188.7" y="228.4">2</text>
<text x="201.4" y="228.4">4</text>
<text x="219.2" y="228.4">2</text>
<text x="231.9" y="228.4">4</text>
<text x="249.7" y="228.4">2</text>
<text x="262.4" y="228.4">4</text>
<text x="280.2" y="228.4">2</text>
<text x="292.9" y="228.4">4</text>
<text x="310.7" y="228.4">2</text>
<text x="323.4" y="228.4">4</text>
<text x="341.1" y="228.4">2</text>
<text x="353.8" y="228.4">4</text>
<text x="371.6" y="228.4">2</text>
<text x="384.3" y="228.4">4</text>
<text x="10.4" y="235.7">E</text>
<text x="42.9" y="235.5" transform="rotate(-90 42.9 235.5)">1</text>
<text x="73.4" y="235.5" transform="rotate(-90 73.4 235.5)">1</text>
<text x="103.9" y="235.5" transform="rotate(-90 103.9 235.5)">1</text>
<text x="134.4" y="235.5" transform="rotate(-90 134.4 235.5)">1</text>
<text x="164.8" y="235.5" transform="rotate(-90 164.8 235.5)">1</text>
<text x="195.3" y="235.5" transform="rotate(-90 195.3 235.5)">1</text>
<text x="225.8" y="235.5" transform="rotate(-90 225.8 235.5)">1</text>
<text x="256.3" y="235.5" transform="rotate(-90 256.3 235.5)">1</text>
<text x="286.8" y="235.5" transform="rotate(-90 286.8 235.5)">1</text>
<text x="317.2" y="235.5" transform="rotate(-90 317.2 235.5)">1</text>
<text x="347.7" y="235.5" transform="rotate(-90 347.7 235.5)">1</text>
<text x="378.2" y="235.5" transform="rotate(-90 378.2 235.5)">1</text>
<text x="408.4" y="235.7">E</text>
<text x="49.3" y="245.6" transform="rotate(-90 49.3 245.6)">1</text>
<text x="79.8" y="245.6" transform="rotate(-90 79.8 245.6)">1</text>
<text x="110.2" y="245.6" transform="rotate(-90 110.2 245.6)">1</text>
<text x="140.7" y="245.6" transform="rotate(-90 140.7 245.6)">1</text>
<text x="171.2" y="245.6" transform="rotate(-90 171.2 245.6)">1</text>
<text x="201.7" y="245.6" transform="rotate(-90 201.7 245.6)">1</text>
<text x="232.2" y="245.6" transform="rotate(-90 232.2 245.6)">1</text>
<text x="262.6" y="245.6" transform="rotate(-90 262.6 245.6)">1</text>
<text x="293.1" y="245.6" transform="rotate(-90 293.1 245.6)">1</text>
<text x="323.6" y="245.6" transform="rotate(-90 323.6 245.6)">1</text>
<text x="354.1" y="245.6" transform="rotate(-90 354.1 245.6)">1</text>
<text x="384.6" y="245.6" transform="rotate(-90 384.6 245.6)">1</text>
<text x="228.5" y="248.4">GND</text>
<text x="49.3" y="253.2" transform="rotate(-90 49.3 253.2)">2</text>
<text x="79.8" y="253.2" transform="rotate(-90 79.8 253.2)">2</text>
<text x="110.2" y="253.2" transform="rotate(-90 110.2 253.2)">2</text>
<text x="140.7" y="253.2" transform="rotate(-90 140.7 253.2)">2</text>
<text x="171.2" y="253.2" transform="rotate(-90 171.2 253.2)">2</text>
<text x="201.7" y="253.2" transform="rotate(-90 201.7 253.2)">2</text>
<text x="232.2" y="253.2" transform="rotate(-90 232.2 253.2)">2</text>
<text x="262.6" y="253.2" transform="rotate(-90 262.6 253.2)">2</text>
<text x="293.1" y="253.2" transform="rotate(-90 293.1 253.2)">2</text>
<text x="323.6" y="253.2" transform="rotate(-90 323.6 253.2)">2</text>
<text x="354.1" y="253.2" transform="rotate(-90 354.1 253.2)">2</text>
<text x="384.6" y="253.2" transform="rotate(-90 384.6 253.2)">2</text>
<text x="10.5" y="285.7">F</text>
<text x="35" y="286.7">1</text>
<text x="85" y="286.7">2</text>
<text x="135" y="286.7">3</text>
<text x="185" y="286.7">4</text>
<text x="235" y="286.7">5</text>
<text x="285" y="286.7">6</text>
<text x="335" y="286.7">7</text>
<text x="385" y="286.7">8</text>
<text x="408.5" y="285.7">F</text>
</g>
<g font-size="1.8" fill="#0000c2">
<text x="252.1" y="23.9">Holes to mount board onto the cube</text>
<text x="83.2" y="82.3">Component selection good</text>
<text x="14" y="88.7">Component selection good</text>
<text x="185.4" y="122.3">Component selection good</text>
<text x="93.3" y="170">Component selection good</text>
</g>
<g font-size="1.8" fill="#008484">
<text x="33.5" y="27.9">J2</text>
<text x="259.3" y="29.4">H1</text>
<text x="280.9" y="29.4">H2</text>
<text x="301.9" y="29.4">H3</text>
<text x="323.4" y="29.4">H4</text>
<text x="33.5" y="35.5">J3</text>
<text x="34.2" y="30.2">-</text>
<text x="259.6" y="31.7">MountingHole</text>
<text x="281.2" y="31.7">MountingHole</text>
<text x="302.2" y="31.7">MountingHole</text>
<text x="323.8" y="31.7">MountingHole</text>
<text x="34" y="37.8">+</text>
<text x="49" y="40.7">GND</text>
<text x="32.1" y="48">OUT+</text>
<text x="33.5" y="45.7">J4</text>
<text x="130.1" y="50.9">+3.3V</text>
<text x="32.3" y="59.4">OUT-</text>
<text x="33.5" y="57.1">J5</text>
<text x="105.9" y="56.6">LP2985-3.3</text>
<text x="109.4" y="54.3">U2</text>
<text x="89.1" y="64.2">C3</text>
<text x="103.1" y="60.4">VIN</text>
<text x="103.1" y="62.9">ON/OFF</text>
<text x="113" y="60.4">VOUT</text>
<text x="115.4" y="62.9">BP</text>
<text x="135.2" y="64.3">C6</text>
<text x="33.4" y="70.8">B+</text>
<text x="33.5" y="68.5">J6</text>
<text x="38.8" y="69.9">GND</text>
<text x="89.1" y="66.8">1u</text>
<text x="111.1" y="67.1" transform="rotate(-90 111.1 67.1)">GND</text>
<text x="135.4" y="66.6">2.2u</text>
<text x="33.5" y="77.4">J7</text>
<text x="92.2" y="75">GND</text>
<text x="290.2" y="75.1">+5V</text>
<text x="299.8" y="75.1">+5V</text>
<text x="33.6" y="79.7">B-</text>
<text x="108.7" y="78.8">GND</text>
<text x="130.3" y="80">GND</text>
<text x="284.9" y="82">0.1u</text>
<text x="285.4" y="80.1">C14</text>
<text x="303.8" y="80.1">C12</text>
<text x="303.9" y="82">0.1u</text>
<text x="201.8" y="89">+3.3V</text>
<text x="38.8" y="95.3">GND</text>
<text x="189.5" y="96">J8</text>
<text x="280.5" y="90.2">GND</text>
<text x="284.6" y="92.2">U3</text>
<text x="307.4" y="90.2">GND</text>
<text x="183.9" y="99.8">Gyro Header</text>
<text x="282.4" y="98.5">AREF</text>
<text x="295.3" y="97" transform="rotate(-90 295.3 97)">VCC</text>
<text x="297.8" y="98.3" transform="rotate(-90 297.8 98.3)">AVCC</text>
<text x="303.4" y="98.5">PB0</text>
<text x="303.4" y="101">PB1</text>
<text x="321.4" y="101.2">R3</text>
<text x="215.1" y="102.9">GND</text>
<text x="303.4" y="103.5">PB2</text>
<text x="303.4" y="106.1">PD2</text>
<text x="321.6" y="103">10k</text>
<text x="337.5" y="102.3">C15</text>
<text x="337.6" y="104.6">22p</text>
<text x="142.3" y="111.9">+5V</text>
<text x="297.3" y="108.6">XTAL1/PB6</text>
<text x="328.6" y="112.6">Y1</text>
<text x="337.5" y="112.4">C20</text>
<text x="93" y="119">L1</text>
<text x="120.8" y="118.3">D4</text>
<text x="282.4" y="118.8">PC4</text>
<text x="282.4" y="115">PC5</text>
<text x="297.3" y="118.8">XTAL2/PB7</text>
<text x="337.6" y="114.7">22p</text>
<text x="344.2" y="119.5">+5V</text>
<text x="92.5" y="121.3">22u</text>
<text x="117" y="120.6">D_Schottky</text>
<text x="303.4" y="121.3">PC0</text>
<text x="303.4" y="123.9">PC1</text>
<text x="318" y="120.7">9B-16.000MBBK-B</text>
<text x="358.9" y="123.2">GND</text>
<text x="92.9" y="130.9">U1</text>
<text x="285" y="126.5">ATmega328P-PU</text>
<text x="303.4" y="126.4">PC2</text>
<text x="303.4" y="128.9">PC3</text>
<text x="347.4" y="127.8">R2</text>
<text x="347.7" y="129.6">10k</text>
<text x="89.9" y="136.6">Vin</text>
<text x="90.8" y="133.2">MT3608</text>
<text x="95.7" y="136.6">FB</text>
<text x="130.2" y="135.3">RV1</text>
<text x="130.5" y="137.6">100k</text>
<text x="297" y="132.8">RESET/PC6</text>
<text x="303.4" y="135.3">PD0</text>
<text x="303.4" y="137.8">PD1</text>
<text x="89.9" y="139.1">EN</text>
<text x="89.9" y="141.6">NC</text>
<text x="94.1" y="139.1">GND</text>
<text x="95.2" y="141.6">SW</text>
<text x="146.6" y="139.3">C8</text>
<text x="146.8" y="141.6">22u</text>
<text x="303.4" y="140.4">PB3</text>
<text x="303.4" y="142.9">PB4</text>
<text x="354" y="138.5">J1</text>
<text x="355.4" y="140.8">Boot Loader &amp; Program</text>
<text x="130.3" y="146.9">R1</text>
<text x="130.4" y="149.2">2.2k</text>
<text x="303.4" y="145.5">PB5</text>
<text x="303.4" y="149.3">PD3</text>
<text x="84.4" y="150.7">C4</text>
<text x="84.5" y="153">22u</text>
<text x="303.4" y="154.3">PD5</text>
<text x="303.4" y="151.8">PD4</text>
<text x="113.7" y="158.8">GND</text>
<text x="126.4" y="160.1">GND</text>
<text x="141.7" y="160.1">GND</text>
<text x="303.4" y="156.9">PD6</text>
<text x="303.4" y="159.4">PD7</text>
<text x="79.5" y="165.1">GND</text>
<text x="295.3" y="163.4" transform="rotate(-90 295.3 163.4)">GND</text>
<text x="292.8" y="175.3">GND</text>
<text x="43.8" y="227.3" transform="rotate(-90 43.8 227.3)">VSS</text>
<text x="55.3" y="222.3">GND</text>
<text x="74.3" y="227.3" transform="rotate(-90 74.3 227.3)">VSS</text>
<text x="85.8" y="222.3">GND</text>
<text x="104.8" y="227.3" transform="rotate(-90 104.8 227.3)">VSS</text>
<text x="116.3" y="222.3">GND</text>
<text x="135.3" y="227.3" transform="rotate(-90 135.3 227.3)">VSS</text>
<text x="146.8" y="222.3">GND</text>
<text x="165.7" y="227.3" transform="rotate(-90 165.7 227.3)">VSS</text>
<text x="177.2" y="222.3">GND</text>
<text x="196.2" y="227.3" transform="rotate(-90 196.2 227.3)">VSS</text>
<text x="207.7" y="222.3">GND</text>
<text x="226.7" y="227.3" transform="rotate(-90 226.7 227.3)">VSS</text>
<text x="238.2" y="222.3">GND</text>
<text x="257.2" y="227.3" transform="rotate(-90 257.2 227.3)">VSS</text>
<text x="268.7" y="222.3">GND</text>
<text x="287.7" y="227.3" transform="rotate(-90 287.7 227.3)">VSS</text>
<text x="299.2" y="222.3">GND</text>
<text x="318.1" y="227.3" transform="rotate(-90 318.1 227.3)">VSS</text>
<text x="329.6" y="222.3">GND</text>
<text x="348.6" y="227.3" transform="rotate(-90 348.6 227.3)">VSS</text>
<text x="360.1" y="222.3">GND</text>
<text x="379.1" y="227.3" transform="rotate(-90 379.1 227.3)">VSS</text>
<text x="390.6" y="222.3">GND</text>
<text x="38.4" y="229.3">DOUT</text>
<text x="43.8" y="233.5" transform="rotate(-90 43.8 233.5)">VDD</text>
<text x="45" y="229.3">DIN</text>
<text x="52.1" y="228">D1</text>
<text x="52.3" y="230.3">WS2812B</text>
<text x="68.8" y="229.3">DOUT</text>
<text x="74.3" y="233.5" transform="rotate(-90 74.3 233.5)">VDD</text>
<text x="75.4" y="229.3">DIN</text>
<text x="82.6" y="228">D2</text>
<text x="82.8" y="230.3">WS2812B</text>
<text x="99.3" y="229.3">DOUT</text>
<text x="104.8" y="233.5" transform="rotate(-90 104.8 233.5)">VDD</text>
<text x="105.9" y="229.3">DIN</text>
<text x="113.1" y="228">D3</text>
<text x="113.3" y="230.3">WS2812B</text>
<text x="129.8" y="229.3">DOUT</text>
<text x="135.3" y="233.5" transform="rotate(-90 135.3 233.5)">VDD</text>
<text x="136.4" y="229.3">DIN</text>
<text x="143.6" y="228">D5</text>
<text x="143.8" y="230.3">WS2812B</text>
<text x="160.3" y="229.3">DOUT</text>
<text x="165.7" y="233.5" transform="rotate(-90 165.7 233.5)">VDD</text>
<text x="166.9" y="229.3">DIN</text>
<text x="174" y="228">D6</text>
<text x="174.3" y="230.3">WS2812B</text>
<text x="190.8" y="229.3">DOUT</text>
<text x="196.2" y="233.5" transform="rotate(-90 196.2 233.5)">VDD</text>
<text x="197.4" y="229.3">DIN</text>
<text x="204.5" y="228">D7</text>
<text x="204.7" y="230.3">WS2812B</text>
<text x="221.2" y="229.3">DOUT</text>
<text x="226.7" y="233.5" transform="rotate(-90 226.7 233.5)">VDD</text>
<text x="227.8" y="229.3">DIN</text>
<text x="235" y="228">D8</text>
<text x="235.2" y="230.3">WS2812B</text>
<text x="251.7" y="229.3">DOUT</text>
<text x="257.2" y="233.5" transform="rotate(-90 257.2 233.5)">VDD</text>
<text x="258.3" y="229.3">DIN</text>
<text x="265.5" y="228">D9</text>
<text x="265.7" y="230.3">WS2812B</text>
<text x="282.2" y="229.3">DOUT</text>
<text x="287.7" y="233.5" transform="rotate(-90 287.7 233.5)">VDD</text>
<text x="288.8" y="229.3">DIN</text>
<text x="296" y="228">D10</text>
<text x="296.2" y="230.3">WS2812B</text>
<text x="312.7" y="229.3">DOUT</text>
<text x="318.1" y="233.5" transform="rotate(-90 318.1 233.5)">VDD</text>
<text x="319.3" y="229.3">DIN</text>
<text x="326.5" y="228">D11</text>
<text x="326.7" y="230.3">WS2812B</text>
<text x="343.2" y="229.3">DOUT</text>
<text x="348.6" y="233.5" transform="rotate(-90 348.6 233.5)">VDD</text>
<text x="349.8" y="229.3">DIN</text>
<text x="357" y="228">D12</text>
<text x="357.1" y="230.3">WS2812B</text>
<text x="373.6" y="229.3">DOUT</text>
<text x="379.1" y="233.5" transform="rotate(-90 379.1 233.5)">VDD</text>
<text x="380.2" y="229.3">DIN</text>
<text x="387.5" y="228">D13</text>
<text x="387.6" y="230.3">WS2812B</text>
<text x="48.3" y="235.1">+5V</text>
<text x="78.8" y="235.1">+5V</text>
<text x="109.3" y="235.1">+5V</text>
<text x="139.8" y="235.1">+5V</text>
<text x="170.2" y="235.1">+5V</text>
<text x="200.7" y="235.1">+5V</text>
<text x="231.2" y="235.1">+5V</text>
<text x="261.7" y="235.1">+5V</text>
<text x="292.2" y="235.1">+5V</text>
<text x="322.6" y="235.1">+5V</text>
<text x="353.1" y="235.1">+5V</text>
<text x="383.6" y="235.1">+5V</text>
<text x="53" y="248.5">C1</text>
<text x="53.6" y="250.8">C320C104M5U5TA</text>
<text x="83.5" y="248.5">C2</text>
<text x="84.1" y="250.8">C320C104M5U5TA</text>
<text x="113.9" y="248.5">C5</text>
<text x="114.6" y="250.8">C320C104M5U5TA</text>
<text x="144.4" y="248.5">C7</text>
<text x="145.1" y="250.8">C320C104M5U5TA</text>
<text x="174.9" y="248.5">C9</text>
<text x="175.5" y="250.8">C320C104M5U5TA</text>
<text x="205.5" y="248.5">C10</text>
<text x="206" y="250.8">C320C104M5U5TA</text>
<text x="235.9" y="248.5">C11</text>
<text x="236.5" y="250.8">C320C104M5U5TA</text>
<text x="266.4" y="248.5">C13</text>
<text x="267" y="250.8">C320C104M5U5TA</text>
<text x="296.9" y="248.5">C16</text>
<text x="297.5" y="250.8">C320C104M5U5TA</text>
<text x="327.4" y="248.5">C17</text>
<text x="327.9" y="250.8">C320C104M5U5TA</text>
<text x="357.9" y="248.5">C18</text>
<text x="358.4" y="250.8">C320C104M5U5TA</text>
<text x="388.3" y="248.5">C19</text>
<text x="388.9" y="250.8">C320C104M5U5TA</text>
<text x="47.7" y="265.5">GND</text>
<text x="78.2" y="265.5">GND</text>
<text x="139.1" y="265.5">GND</text>
<text x="169.6" y="265.5">GND</text>
<text x="200.1" y="265.5">GND</text>
<text x="230.6" y="265.5">GND</text>
<text x="261.1" y="265.5">GND</text>
<text x="291.5" y="265.5">GND</text>
<text x="322" y="265.5">GND</text>
<text x="352.5" y="265.5">GND</text>
<text x="383" y="265.5">GND</text>
</g>
<g font-size="1.8">
<text x="38.1" y="49.3">BatteryOUT</text>
<text x="209.6" y="107.7">SDA</text>
<text x="209.8" y="105.2">SCL</text>
<text x="334" y="131.9">RESET*</text>
<text x="334.6" y="136.9">TX</text>
<text x="334.6" y="134.4">RX</text>
<text x="334" y="142">MISO</text>
<text x="334.6" y="139.5">MOSI</text>
<text x="334" y="144.6">SCK</text>
<text x="315" y="153.5">LED_CONTROL</text>
</g>
<g font-size="1.8" fill="#840084">
<text x="87.7" y="68.7">6.3V</text>
<text x="88.3" y="70.6">5%</text>
<text x="135.3" y="71.2">5%</text>
<text x="135.6" y="68.7">10V</text>
<text x="285.2" y="84.5">16 V</text>
<text x="285.3" y="87.1">10%</text>
<text x="303" y="87.1">10%</text>
<text x="303.6" y="84.5">16 V</text>
<text x="313.8" y="101.1">.1 W</text>
<text x="313.3" y="103">0.1 %</text>
<text x="334.3" y="107.4">10V</text>
<text x="341" y="107.4">5%</text>
<text x="334.3" y="117.6">10V</text>
<text x="340.4" y="117.6">5%</text>
<text x="339.4" y="129.6">0.1 %</text>
<text x="339.8" y="127.7">.1 W</text>
<text x="146.8" y="143.6">25 V</text>
<text x="121.5" y="148.7">0.4 W</text>
<text x="146.2" y="145.5">10%</text>
<text x="84.6" y="155">25 V</text>
<text x="122.6" y="151.2">1%</text>
<text x="84" y="156.9">10%</text>
</g>
<g font-size="1.1" fill="#840000">
<text x="39.7" y="224.8">RGB</text>
<text x="70.2" y="224.8">RGB</text>
<text x="100.7" y="224.8">RGB</text>
<text x="131.2" y="224.8">RGB</text>
<text x="161.6" y="224.8">RGB</text>
<text x="192.1" y="224.8">RGB</text>
<text x="222.6" y="224.8">RGB</text>
<text x="253.1" y="224.8">RGB</text>
<text x="283.6" y="224.8">RGB</text>
<text x="314" y="224.8">RGB</text>
<text x="344.5" y="224.8">RGB</text>
<text x="375" y="224.8">RGB</text>
</g>
</svg>
